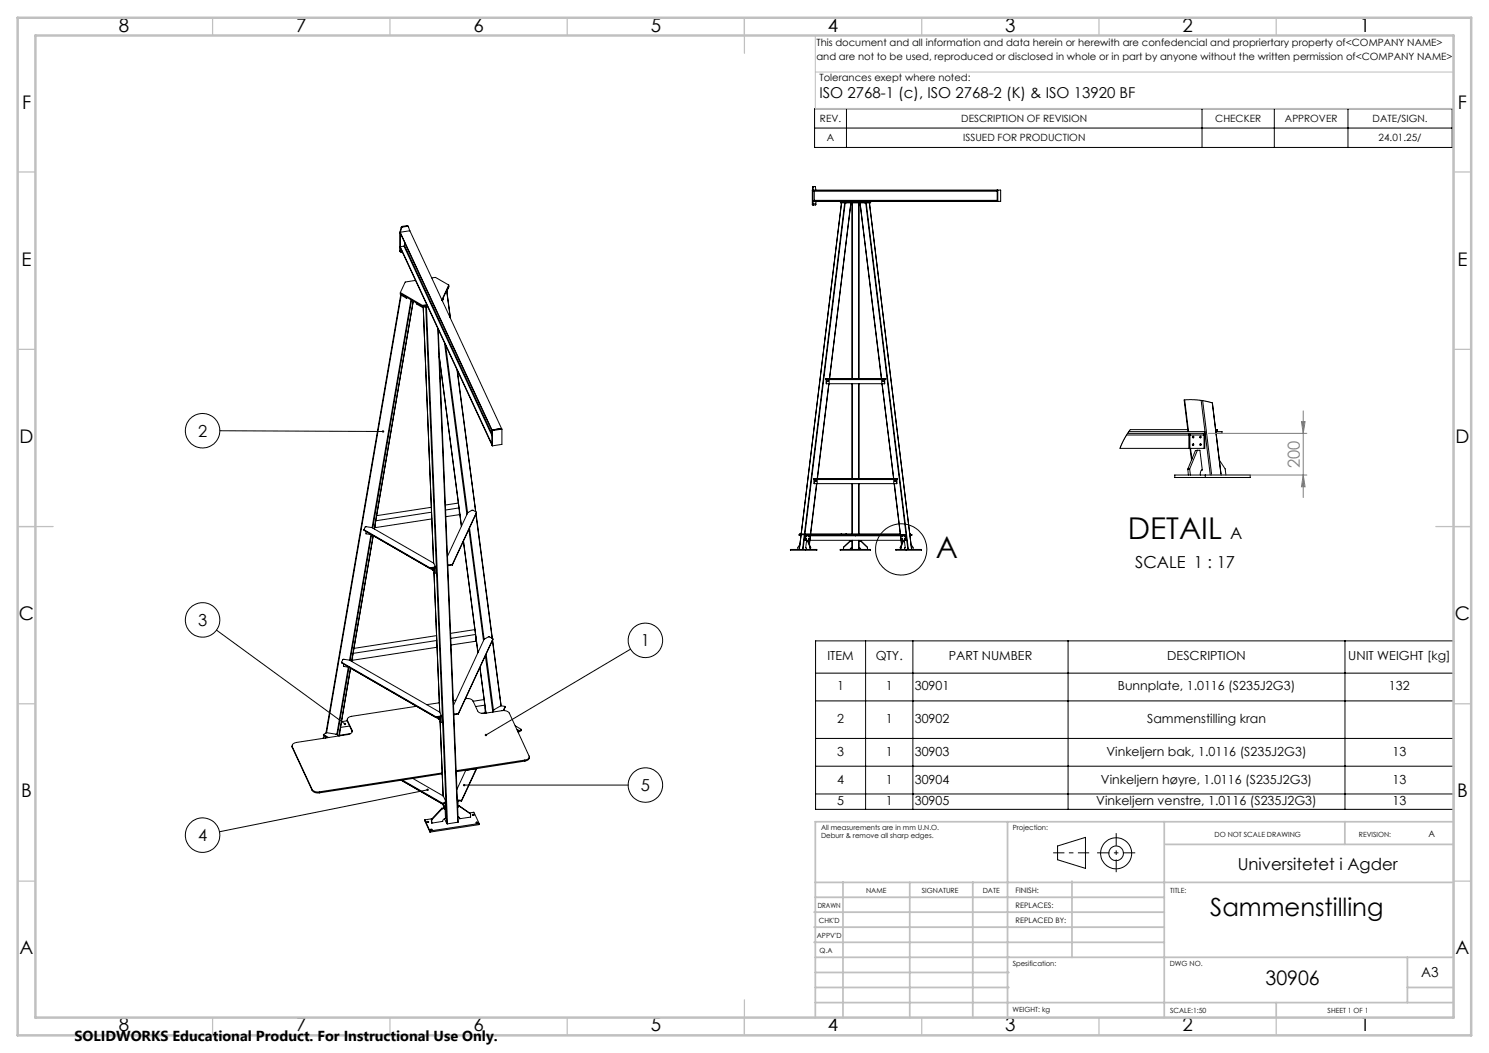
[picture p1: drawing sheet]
<svg xmlns="http://www.w3.org/2000/svg" width="420mm" height="297mm" viewBox="0 0 420 297" stroke-linecap="round" stroke-linejoin="round" font-family="sans-serif">
<g fill="none" stroke="#000" stroke-width=".28">
<path d="M229.8 30.7h179.8v10.9h-179.8zM229.8 36.1h179.8M238.8 30.7v10.9M339.1 30.7v10.9M359.4 30.7v10.9M380.2 30.7v10.9M229.1 57.6h.2M229.1 53.7h.2M229.1 53.7v3.9M229.2 52.8l.8-.2 .1 1M229.2 52.8h.2M229.2 52.8l-.1 .9"/>
<path d="M229.3 57.6l.1 .2M229.3 53.6h53v3.2h-53M229.3 53.6v4M229.3 56.6h52M229.3 53.8h52M229.4 57.4l.1 .2zM229.4 52.8l-.1 .8M229.5 52.6l-.1 .2M229.6 53.8l.1 .1M229.7 56.5l-.1 .1M229.7 53.9v2.6M229.7 56.5h51.6"/>
<path d="M229.7 53.9h51.6M229.9 57.3l.1 .3zM230.2 56.8l-.1 1h-.9l-.1-.2M237.1 57h8.5M237.1 56.8v.4h1.2M237.3 57.2l-11.3 93.4M238.3 57.2h6M238.3 57.2l-11.4 93.4M238.4 57.2l-11.4 93.4M238.7 56.8v.4M240 57.2l-6 49.6M240.1 57v.2"/>
<path d="M240.3 57v49.8M240.4 57.2v49.6M242.3 57l-.1 49.8M242.3 57.2v49.6M242.5 57v.2M243.9 56.8v.4M244.2 57.2l11.9 97.8M244.3 57.2l11.9 97.8M245.3 57.2l11.8 97.8M245.6 56.8v.4h-1.3M281.3 53.6v3.2M281.4 53.6v3.2"/>
<path d="M112.8 70.8l.1 .2M112.8 65.5l.1 .1M112.8 70.8l.1 .1M112.8 65.5v5.3M112.9 70.9l.2 .3 .4-.1M112.9 65.5l25.9 55.8M112.9 65.7l25.9 55.8M112.9 65.5v5.4M112.9 69.8l25.9 55.8M113.2 64.1l.1 .2M113.2 64.1l-.4 1.4M113.2 70.7l.1 .1"/>
<path d="M113.3 70.7h.1M113.3 64.3l-.4 1.2M113.5 63.8l-.3 .3M113.5 63.8l.1 .2M113.6 64l-.3 .3M113.9 69.4l-1 .2 25.9 55.7M113.9 69.4l24.9 53.5M114.1 69.3l-.2 .1M114.1 68.4v.9M114.1 69.3l24.7 53.1M114.8 63.6l.4 .4M114.8 63.6l.1 .2"/>
<path d="M114.8 63.6l-1.3 .2M114.9 63.8l.3 .2M114.9 63.8l-1.3 .2M115.2 64l.4 1.1M115.6 65.1l25.9 55.8M115.6 65.1l-2.7 .4M117.2 79.1l-2.9 .4-1.4 3M121.8 78.4l1-.2 3.8 2.2M112.9 82.5v.6l1.7 1M112.9 82.5l6.3 3.6M113 83.2l-21.1 123.6M113.2 83.3l-21.1 123.4"/>
<path d="M114.6 84.1v-.3l-1.7-1 6.3 3.6M114.9 84l-.3 .1M115.9 84.6l-10.9 64.2M116.1 84.7l-10.9 64.2M116.6 84.9l-11 64.3M119.2 86.1v.6M119.2 86.4l-1.8-1v.3l1.8 1M119.4 86.7l2.9 72.2M120.1 86.6l5.9 145.7M120.2 86.5l.1 .1M120.3 86.6l5.9 145.8M120.4 85.9l-1.2 .2"/>
<path d="M120.5 86.2l-1.3 .2M120.6 86.5l-1.4 .2M120.6 86.5l-.3 .1M123.5 92.6l5.6 139.3M123.6 92.9l5.7 138.9-.2 .1M125.4 96.7l6.3 48.4M125.7 97.4l6.2 47.3M125.8 82.3h.2M126 82.3l.6-1.6-1.8 4.2M126 82.1l1.1 7.7M126.6 80.4l-2 4.2M126.6 80.4v.6l-.6 1.3"/>
<path d="M123.9 100.5l6.3 47.9M123.9 100.9l6.2 47.6M128.9 104.3l5.3 40.1-5.2-39.9M233 107h.1M233 106.8h.1M233 106.8v.2M233 107h16.6M233 106.8h16.6M233 107v1.2h16.6v-1.2M233.1 107.1h16.4M233.1 107.1v1.1M233.2 107l-.1 .1"/>
<path d="M233.4 106.8v.2M233.5 107.4v.2M233.8 108.2l-3.3 26.8M233.8 108.2l-3.2 26.8M233.9 107v1.2M240.3 108.2v26.8M240.4 108.2v26.8M242.2 108.2v26.8M242.3 108.2v26.8M248.6 106.8l-6-49.6 6.1 49.6M248.7 107v1.2M249.1 107.4v.2"/>
<path d="M249.2 106.8v.2M249.4 107l.1 .1M249.5 107.1v1.1M249.6 107h.1M249.6 106.8h.1M249.6 106.8v.2M334.2 112.8l1 8.9M338.8 112.9l2.6 21.1M339.2 113l2.6 21M341.9 113.6l2.5 20.4M62 121.5l46.1 .2M138.8 121.3l.1 .2"/>
<path d="M138.8 125.6l.1 .2M138.8 121.3v4.3M138.9 121.5v4.3M141.5 120.9l.1 .1M141.5 120.9l-2.7 .4M141.6 121l-2.7 .5M141.6 121v4.3l-2.7 .5M229.6 135v.1h23.4M229.6 135h23.4M229.6 135v1.4h23.4v-1.3M229.7 135.3v1.1M229.7 135.3h23.2"/>
<path d="M229.8 135.1l-.1 .2M230 135v.1M230.1 135.6v.3M230.3 136.4l-1.7 14.2M230.4 136.4l-1.7 14.2M230.5 135.1v1.3M240.3 136.4v14.2M240.4 136.4v14.2M242.2 136.4v14.2M242.3 136.4v14.2M252.1 135.1v1.3M252.1 135l-3.3-26.8 3.3 26.8"/>
<path d="M252.2 136.4l1.8 14.4M252.3 136.4l1.7 14.4M252.5 135.6v.3M252.6 135v.1M252.8 135.1l.1 .2M252.9 135.3v1.1M253 135.1h.1M253 135h.1M253 135v.1M317.8 122.7h17.6M318.1 122.2h21.7M318.4 121.7h21.4v4.8h-4.2"/>
<path d="M331.4 134h21.2v.7h-21.2zM335 121.2h-16.2l-1.7 2.6-1.2 2.7h19.5M335 132.3l.2 1.7M335.1 121.7l-1.1-8.9 4.3 .1 3.7 .7 2.5 20.4M335.4 122.7h.2M335.4 122.2v.5M335.4 126.5h.2M335.4 122.7v3.8M335.4 122.2l.2 .5M335.6 132.3l.2 1.7M335.6 132.3h-.6M335.6 122.7h4"/>
<path d="M335.6 122.7v3.8M335.7 126.5l.4 3.3M335.8 126.5l.4 3M336.7 123.1v.4M336.7 125.2v.4M337.7 127l-2.1 5.3M337.7 127h.8l.6 5.5M337.7 127l-.5 .1-2.2 5.2M338.7 123.1v.4M338.7 125.2v.4M339 132.5h.1M339.1 132.5l-.4 .4-.1 1.1"/>
<path d="M339.4 122.2l.2 .5M339.6 122.7v3.8M340 134v.7M342.9 121.2h.1M343 121.2h.4v.5M343 121.2v.5h1.7v.5h-1.7M343.2 122.2l-.2 .2M343.9 129.7l1.7 2.6 .2 1.7M102.7 149.4l.4-.8 1.8 .2 17.4 10.1 .5 .9M102.7 149.4l18.6 10.8M102.7 149.4v.2l19.5 11.3M103.2 149.9v.7l1.5 .2"/>
<path d="M104.6 150.8l-6 35.4M104.7 150.8h.1M104.8 150.8l-6 35.5M105.3 151.1l-6.1 35.4M105.7 148.8h.1M105.8 148.2v.6M121.7 143.1l-15.5 2.3M121.7 144.5l-15.7 2.4M121.8 146.4l-16 2.4M122.6 159.9l-1.3 .3M122.6 159.9v1.8M122.8 159.8l-.2 .1"/>
<path d="M122.8 159.8v1.9h-.2M127.6 159.2l-1.3 .2M127.6 159.2v.2M127.6 159.4l-1.3 .2M129.3 141.9l-3.7 .5M129.5 143.3l-3.8 .6M129.6 144.2v1M129.6 145.2l-3.9 .5M129.7 145.1l-.1 .1M130.7 152.7l4.1 31.4M130.7 152.6l4.1 31.4M132.3 149.3l4.1 31.4"/>
<path d="M132.4 148.9l4.2 31.4M134.2 145.1l4.6 35M134.3 145l4.6 35.1M134.4 144.5l-1.3-.6-1.2 .7-5.7 12.4M134.4 144.5l-6.8 14.7M134.4 144.5l-6.8 14.9M223 155h7.4v.2h-7.4zM225.5 150.8h.5M225.5 150.8l-.1 .2h.6M225.6 153.5l-.5 .9-.1 .6M225.9 151h.1M226 150.8l-.5 4.2 .5-4.2"/>
<path d="M226 150.6h-.5v.2M226 150.8h11.3M226 150.6v.2M226 150.6h11.3M226.9 150.8l-.5 4.2M227 150.8l-.5 4.2M227 151h28.6M227 150.8v1.6h1.5M227.2 151l-.1 .1h1.4M227.2 155v.2M227.3 154.5l.2 .5M227.3 154.5h.1"/>
<path d="M227.4 151.3l.1 .1zM227.4 151.3v.1M227.4 152v.1M227.8 152.6h-.3l-.2 1.9M227.8 152.6l.7 1.8M227.8 152.6h.1l.8 1.8M228.1 151.3l.1 .1zM228.1 151.3v.1M228.1 152v.1M228.4 152.4l-.1 1M228.5 151.1v-.1l.1 .1M228.5 151.1h.1"/>
<path d="M228.5 152.4h.1M228.5 152.4l-.2 1.1M228.5 151.1v1.3M228.5 154.4h.2M228.5 154.4l-.1 .6M228.6 152.4h25.4M228.6 151.1h25.4M228.6 151.1v1.3M228.7 154.4l-.1 .6M237 155h8.5v.2h-8.5zM237.3 150.8h1.4M237.3 150.6h1.4"/>
<path d="M237.3 150.6v.2M237.9 154.4v.6M238.7 150.8h16.9v1.6h-1.5M238.7 150.6v.2M238.7 150.6h15.2M239.8 152.6h.5M239.8 152.6l-1.9 1.8M239.8 152.6h.1M240.3 154.5l-.3 .1-.2 .4M240.3 152.4v2.6M240.4 152.4v2.6M241.3 151v.1"/>
<path d="M242.2 152.4v2.6M242.3 154.5l.3 .1 .2 .4M242.3 152.4v2.6M242.3 152.6h.5M242.8 152.6h.1M242.8 152.6l1.9 1.8v.6M242.8 152.6l1.9 1.8M245.9 150.8h.1M252.7 155h7.2v.2h-7.2zM253.9 154.4l.1 .6M254 151.1h.1M254 151v.1"/>
<path d="M254 152.4h.1M254 151.1v1.3M254.1 151v.1M254.1 152.4l.2 1.1M254.1 151.1h1.4M254.1 151.1v1.3M254.1 154.4l.1 .6M254.1 154.4h-.2M254.2 152.4l.1 1M254.4 152l.1 .1zM254.5 151.3v.1M254.5 152v.1"/>
<path d="M254.8 152.6h.3l.2 1.9M254.8 152.6l-.7 1.8M254.8 152.6h-.1l-.8 1.8M255.2 151.3v.1M255.2 152v.1M255.3 154.5h.1M255.3 154.5l-.1 .5M255.4 151l.1 .1M255.5 151.1v1.3M255.6 155v.2M256.6 150.6h.1M256.6 150.6l.2 .2"/>
<path d="M256.6 150.6v.2h.6l-.6 .2M256.7 151h.1M257 153.5l.5 .9 .1 .6M61.1 177.7l36.2 26.5M122.2 160.9l.4 .8M122.2 160.2v.7M122.3 160.2h.1M122.3 160.2l.1 .3-.1-.3M122.4 161.4l1.6 39.5M122.8 160l-1.5 .3v-.1M123.2 179.3l-23.4 3.6M133.9 177.6l-6.8 1"/>
<path d="M134.1 179l-7 1.1M134.2 179.5v1.4M96.3 186.8l26.7 15.4M96.3 186.8v.2l27.6 15.9M96.9 187.3v.7l1.5 .2M98.2 188.2l-3.2 19M98.4 188.2h.1M98.5 188.2l-3.3 19.1M98.6 186.2l-1.8-.3-.5 .9M98.6 186.2l25.4 14.7M98.9 188.5l-3.3 19M99.3 186.2h.1"/>
<path d="M99.4 185.3v.9M117.5 199.2l-18.3 2.8a1.06 1.06 0 0 0-1.2 1.2M123.2 180.7l-23.6 3.6M123.3 182.6l-23.9 3.6M123.9 198.2l-3.6 .6M128.6 197.5l-.8 .1M131.3 197.1a1.98 1.98 0 0 1 2.1 .6l1.3 2.8a1.9 1.9 0 0 0 2.1 .7l4.8-.8a2.07 2.07 0 0 1 2.1 .7l5.5 12.1a.98 .98 0 0 1-1.1 1.2M134.2 180.9l-7 1M134.4 180.8l-.2 .1M135.4 188.2l1.7 13M136.6 197.3l-3.1 .5M136.6 180.3l-8.7 18.7"/>
<path d="M136.7 198.9l-2.5 .4M136.8 199.6v1.4M136.9 185l2.1 15.8M137.1 184.5l2.1 15.9M138.9 180.7l2.4 18.4M139 180.6l2.4 18.5M139 180.2l-1.2-.6-1.2 .7M139 180.2l-9.7 21M139 180.2l-9.7 21.2M141.3 199.1l-2 1.1-.3 .7M141.3 199.1l1.2 .1M142.5 199.2l-.5 1.2"/>
<path d="M142.5 199.2l-.4 1.2M177.9 183.1l-40.8 24.2M230 180.8h180v47.5h-180zM230 189.9h180M230 197.7h180M244.2 180.8v47.5M257.5 180.8v47.5M301.3 180.8v47.5M379.4 180.8v47.5M82.4 210.6v.3M82.4 210.4v.5M82.4 210.6l5.7 12.1"/>
<path d="M82.4 210.9l5.7 12.1M91.2 207.2v.2l1.2 .7M91.2 207.2l1.5 .8M91.4 207.5l-.3 .8M91.8 207.7l-.1 .5M91.9 207.8l-.1 .3M92.1 207.9v.2M92.1 206.7l2.8 .4 .8 .5M92.1 206.7l-.9 .5M95.7 207.4h.1M95.8 206.5v.9M98 203.3v.2"/>
<path d="M98 202.9v.4M98 203.3l-1.7 .2M98 203.2l1.3 2.8M98 203.2v.3M98 203.5l.6 1.3M98.6 204.8l-2.6 .4M98.6 204.8l.7 1.5M98.9 206.9l-3.1 .5M99.3 206a1.06 1.06 0 0 1-1.2 1.2l-14.5 2.2a1.07 1.07 0 0 0-1.2 1.2M99.3 206.3v.1M99.3 206v.3M116.5 219.6l-3 .4"/>
<path d="M116.5 219.6l8.5 4.9M123.9 202.9l.3 .9M123.9 202.2v.7M124 202.2h.1M124 202.2l.1 .3-.1-.3M124 200.9l.5 .9-.2 .2M124.1 203.5l.9 21M124.3 202l-1.3 .2M124.3 202l-.1 1.8M124.5 202l-1.5 .4v-.2M124.5 201.9v1.8l-.3 .1M124.7 218l-34.6 5.3"/>
<path d="M124.7 218.3l-8.2 1.3M129.3 201.2l-1.3 .2M129.3 201.2v.2M129.3 201.4l-1.3 .2M131.4 217.3l-2.5 5.4M131.4 217.2v.1M131.7 217.2l-3 .5M134.4 216.8l-4.2 9M134.5 216.8l-4.3 9.2M136.8 201l-.9 .2M137 201h-.2M137 200.8v.2"/>
<path d="M137 201h.1M145.3 204.7l1.8 1M145.8 205.8l.4 .2-.2 .2M146 206.2h.1M147.1 205.7l-1.1 .6M147.1 205.7v.4l-.9 .5M148.1 214.7l-16.7 2.6M148.1 214.4l-19.4 3M148.1 214.4v.3M149.3 213.5a1.15 1.15 0 0 1-1.2 1.2M230 208.3h180M230 216.1h180"/>
<path d="M88.1 222.7a1.9 1.9 0 0 0 2 .6M88.1 223a2.07 2.07 0 0 0 2 .6M88.1 222.7v.3M90.1 223.3v.3M113.2 220.1l11.7 6.7M113.5 220l-23.4 3.6M113.5 220l11.4 6.6M119.8 231.2l1.5 3.5M119.8 231.2l1.5 3.2M120.4 231.7h.1a.26 .26 0 0 1 .4-.1 .26 .26 0 0 1 0 .4 .26 .26 0 0 1-.4 0zM120.5 232h.2M120.6 222.8l-58.7 11.8"/>
<path d="M121.3 234.4v.3M121.5 234.2h.2M121.7 231.1l.1 .2M121.7 231.1l.1 1.1M121.8 231.3v.9M121.8 230.9l-2 .3M124.6 228l.1 .1M124.6 228l-2.9 3.1M124.7 228.1l-2.9 3.2M124.8 226.8h.1M124.8 226.8l.8 1.5M124.9 226.6v.2"/>
<path d="M125 224.5l.8 1.6M125 226.7h.1M125.1 227.4v.5M125.3 227.3l.1 .3zM125.3 227.9l-.7 .1M125.4 230.9l.6 1.4M125.4 226.5l-.1 .1M125.4 228l-.7 .1M125.5 226.4l.1 .2M125.6 228.3l.1 2.5-.7 .4-.1 .5-3.1 .5M125.6 226.6v1.7M125.8 226.1l-.9 .5"/>
<path d="M125.8 226.1v2.2h-.2M125.8 226.3l-.9 .5M126 232.3l.2 .1M129 225.6l1.2 .2M129 225.8l1.2 .2M129.1 231.9l-2.9 .5M129.2 230.3l.5 .6M129.3 225.8l-.2 1.9M129.5 227.2l-.3 .1M129.5 227.2v.2M129.5 227.2l3.2 2.4M129.5 227.4h-.3"/>
<path d="M129.5 227.4l3.2 2.2M129.6 230.6l.1 .3M130.2 225.8v.2M130.9 221.4h46.3M132.5 229.3l1.2-.2 1.4 3.2M132.7 229.6l.1 .9-3.1 .4M133.4 230h.1M133.4 230h.2M134.4 232.2h.1M134.4 232.2h.2M135.1 232.3l-13.8 2.1M135.1 232.3v.3l-13.8 2.1"/>
<path d="M230 223.9h180M298.3 238.6l7.9-2.4v8.7l-7.9-2.4z"/>
<circle cx="233.5" cy="107.5" r=".12"/>
<circle cx="249.1" cy="107.5" r=".12"/>
<circle cx="57.1" cy="121.5" r="4.9"/>
<circle cx="230.1" cy="135.7" r=".11"/>
<circle cx="252.5" cy="135.7" r=".12"/>
<circle cx="336.5" cy="123.3" r=".21"/>
<circle cx="336.5" cy="125.4" r=".22"/>
<circle cx="338.6" cy="125.4" r=".22"/>
<circle cx="338.6" cy="123.3" r=".22"/>
<circle cx="227.4" cy="152" r=".08"/>
<circle cx="228.1" cy="152" r=".07"/>
<circle cx="254.2" cy="155" r="7.2"/>
<circle cx="254.5" cy="151.3" r=".07"/>
<circle cx="255.2" cy="152" r=".08"/>
<circle cx="255.2" cy="151.3" r=".08"/>
<circle cx="57.1" cy="174.8" r="4.9"/>
<circle cx="182.1" cy="180.6" r="4.9"/>
<circle cx="57.1" cy="235.6" r="4.9"/>
<circle cx="121.6" cy="234" r=".24"/>
<circle cx="133.5" cy="229.9" r=".25"/>
<circle cx="134.5" cy="232.1" r=".25"/>
<circle cx="182.1" cy="221.4" r="4.9"/>
<circle cx="314.8" cy="240.7" r="2.07"/>
<circle cx="314.8" cy="240.7" r="4.4"/>
</g>
<path d="M367.1 118.9h1l-.5 3.3zM367.6 115.9v24.4M340.9 122.2h27.7M341 134h27.6M367.6 134l.5 3.3h-1z" fill="none" stroke="#808080" stroke-width=".28"/>
<path d="M297.1 240.5h10.1" fill="none" stroke="#000" stroke-width=".28" stroke-dasharray="15.2 1.3 1.3 1.3" stroke-dashoffset="12.1" stroke-linecap="butt"/>
<path d="M314.8 235v11" fill="none" stroke="#000" stroke-width=".28" stroke-dasharray="15.2 1.3 1.3 1.3" stroke-dashoffset="11.6" stroke-linecap="butt"/>
<path d="M309.5 240.5h10.7" fill="none" stroke="#000" stroke-width=".28" stroke-dasharray="15.2 1.3 1.3 1.3" stroke-dashoffset="11.8" stroke-linecap="butt"/>
<path d="M230 10v20.6h180M230.5 10h179.5v33M230 20.3h180" fill="none" stroke="#c0c0c0" stroke-width=".28"/>
<g fill="none" stroke="#c0c0c0" stroke-width=".35">
<path d="M60 5v5M110 5v5M160 5v5M210 5v10M260 5v5M310 5v5M360 5v5M5 48.5h5M410 48.5h5M5 98.5h5M410 98.5h5M5 148.5h10"/>
<path d="M405 148.5h10M5 198.5h5M410 198.5h5M5 248.5h5M410 248.5h5M60 287v5M110 287v5M160 287v5M210 282v10M260 287v5M310 287v5M360 287v5"/>
</g>
<g fill="none" stroke="#c0c0c0" stroke-width=".5">
<path d="M284.2 231.8v55.2M328.4 231.8v55.2M328.8 238.2h81.2M379.3 231.8v6.4M410 231.8h-180v55.2M229.6 257.3h98.8M230 248.9h179.6M230 253.1h98.4M237.8 248.8v38.2M256.6 248.9v38.2M274.4 248.8v38.2M302.4 248.5v21.5"/>
<path d="M229.6 265.8h98.8M229.6 261.5h98.8M230 278.5h54.6M230 274.3h54.6M230 270h180M397 278.5h13M397 270v12.8M230 282.8h180M360 282.8v4.2"/>
</g>
<path d="M5 5h410v287h-410zM10 10h400v277h-400z" fill="none" stroke="#c0c0c0" stroke-width=".7"/>
<path d="M136.8 207.1v.4l.3-.2-.3 .2a.35 .35 0 0 0 .5 .1 .35 .35 0 0 0 0-.5 .35 .35 0 0 0-.5 0zM130.7 221.2l-.1 .2h.3h-.3a.34 .34 0 0 0 .4 .4 .34 .34 0 0 0 .2-.5 .34 .34 0 0 0-.5-.1zM120.4 222.5a.34 .34 0 0 0 .1 .6 .34 .34 0 0 0 .4-.4l-.3 .1 .3-.2zM97.1 203.9l-.1 .5 .5 .1-.2-.3 .3 .2v-.4zM107.8 121.4a.33 .33 0 0 0 .1 .6 .33 .33 0 0 0 .5-.3h-.3h.3l-.1-.2z" fill="#000"/>
<path d="M367.1 118.9h1l-.5 3.3zM367.6 134l.5 3.3h-1z" fill="#808080"/>
<g font-size="8.5">
<text x="318.1" y="151.9">DETAIL</text>
<text x="264" y="157.3">A</text>
</g>
<text font-size="7.1" x="341.4" y="258.5">Sammenstilling</text>
<text font-size="5.6" x="357" y="277.9">30906</text>
<g font-size="5.3">
<text x="33.5" y="8.9">8</text>
<text x="83.5" y="8.9">7</text>
<text x="133.5" y="8.9">6</text>
<text x="183.5" y="8.9">5</text>
<text x="233.5" y="8.9">4</text>
<text x="283.5" y="8.9">3</text>
<text x="333.5" y="8.9">2</text>
<text x="383.5" y="8.9">1</text>
<text x="6.2" y="30.7">F</text>
<text x="411.2" y="30.7">F</text>
<text x="6.1" y="74.9">E</text>
<text x="411.1" y="74.9">E</text>
<text x="5.5" y="124.9">D</text>
<text x="410.5" y="124.9">D</text>
<text x="5.4" y="174.9">C</text>
<text x="410.4" y="174.9">C</text>
<text x="6" y="224.9">B</text>
<text x="411" y="224.9">B</text>
<text x="5.5" y="269.2">A</text>
<text x="410.5" y="269.2">A</text>
<text x="33.5" y="290.9">8</text>
<text x="83.5" y="290.9">7</text>
<text x="133.5" y="290.9">6</text>
<text x="183.5" y="290.9">5</text>
<text x="233.5" y="290.9">4</text>
<text x="283.5" y="290.9">3</text>
<text x="333.5" y="290.9">2</text>
<text x="383.5" y="290.9">1</text>
</g>
<g font-size="4.7">
<text x="55.9" y="123.2">2</text>
<text x="347" y="151.9">A</text>
<text x="320.2" y="160.1">SCALE 1 : 17</text>
<text x="55.9" y="176.6">3</text>
<text x="180.8" y="182.3">1</text>
<text x="180.8" y="223.1">5</text>
<text x="55.9" y="237.3">4</text>
<text x="349.1" y="245.3">Universitetet i Agder</text>
</g>
<text font-size="4.7" fill="#808080" x="366.6" y="132.1" transform="rotate(-90 366.6 132.1)">200</text>
<text font-size="4.2" x="231.1" y="27.8">ISO 2768-1 (c), ISO 2768-2 (K) &amp; ISO 13920 BF</text>
<text font-size="4.1" x="21" y="293.7">SOLIDWORKS Educational Product. For Instructional Use Only.</text>
<text font-size="3.9" x="400.9" y="275.5">A3</text>
<g font-size="3.5">
<text x="233.4" y="186.3">ITEM</text>
<text x="247" y="186.3">QTY.</text>
<text x="267.6" y="186.3">PART NUMBER</text>
<text x="329.3" y="186.3">DESCRIPTION</text>
<text x="380.3" y="186.3">UNIT WEIGHT [kg]</text>
<text x="236.1" y="194.8">1</text>
<text x="249.9" y="194.8">1</text>
<text x="258" y="194.8">30901</text>
<text x="315.3" y="194.8">Bunnplate, 1.0116 (S235J2G3)</text>
<text x="391.8" y="194.8">132</text>
<text x="236.1" y="204">2</text>
<text x="249.9" y="204">1</text>
<text x="258" y="204">30902</text>
<text x="323.6" y="204">Sammenstilling kran</text>
<text x="236.1" y="213.2">3</text>
<text x="249.9" y="213.2">1</text>
<text x="258" y="213.2">30903</text>
<text x="312.1" y="213.2">Vinkeljern bak, 1.0116 (S235J2G3)</text>
<text x="392.8" y="213.2">13</text>
<text x="236.1" y="221">4</text>
<text x="249.9" y="221">1</text>
<text x="258" y="221">30904</text>
<text x="310.5" y="221">Vinkeljern høyre, 1.0116 (S235J2G3)</text>
<text x="392.8" y="221">13</text>
<text x="236.1" y="227.1">5</text>
<text x="249.9" y="227.1">1</text>
<text x="258" y="227.1">30905</text>
<text x="309.2" y="227.1">Vinkeljern venstre, 1.0116 (S235J2G3)</text>
<text x="392.8" y="227.1">13</text>
</g>
<g font-size="2.8">
<text x="230.3" y="13.1">This document and all information and data herein or herewith are confedencial and propriertary property of&lt;COMPANY NAME&gt;</text>
<text x="230.3" y="16.9">and are not to be used, reproduced or disclosed in whole or in part by anyone without the written permission of&lt;COMPANY NAME&gt;</text>
<text x="231.1" y="22.8">Tolerances exept where noted:</text>
<text x="231.3" y="34.5">REV.</text>
<text x="271.2" y="34.5">DESCRIPTION OF REVISION</text>
<text x="342.8" y="34.5">CHECKER</text>
<text x="362.4" y="34.5">APPROVER</text>
<text x="387.2" y="34.5">DATE/SIGN.</text>
<text x="233.2" y="39.9">A</text>
<text x="271.7" y="39.9">ISSUED FOR PRODUCTION</text>
<text x="388.8" y="39.9">24.01.25/</text>
</g>
<text font-size="2.5" x="402.9" y="236.1">A</text>
<g font-size="2.1">
<text x="286.4" y="251.9">FINISH:</text>
<text x="286.5" y="256">REPLACES:</text>
<text x="286.5" y="260.3">REPLACED BY:</text>
</g>
<g font-size="2">
<text x="231.6" y="234">All measurements are in mm U.N.O.</text>
<text x="285.6" y="234">Projection:</text>
<text x="231.6" y="236.5">Deburr &amp; remove all sharp edges.</text>
<text x="342.6" y="236">DO NOT SCALE DRAWING</text>
<text x="383.3" y="236.2">REVISION:</text>
<text x="244.3" y="252">NAME</text>
<text x="260" y="251.9">SIGNATURE</text>
<text x="277.2" y="251.9">DATE</text>
<text x="330.1" y="251.9">TITLE:</text>
<text x="230.6" y="256.1">DRAWN</text>
<text x="230.9" y="260.3">CHK'D</text>
<text x="230.4" y="264.4">APPV'D</text>
<text x="231.1" y="268.8">Q.A</text>
<text x="285.6" y="272.5">Spesification:</text>
<text x="330" y="272.5">DWG NO.</text>
<text x="285.6" y="285.5">WEIGHT: kg</text>
<text x="330.1" y="285.6">SCALE:1:50</text>
<text x="374.5" y="285.6">SHEET 1 OF 1</text>
</g>
</svg>
